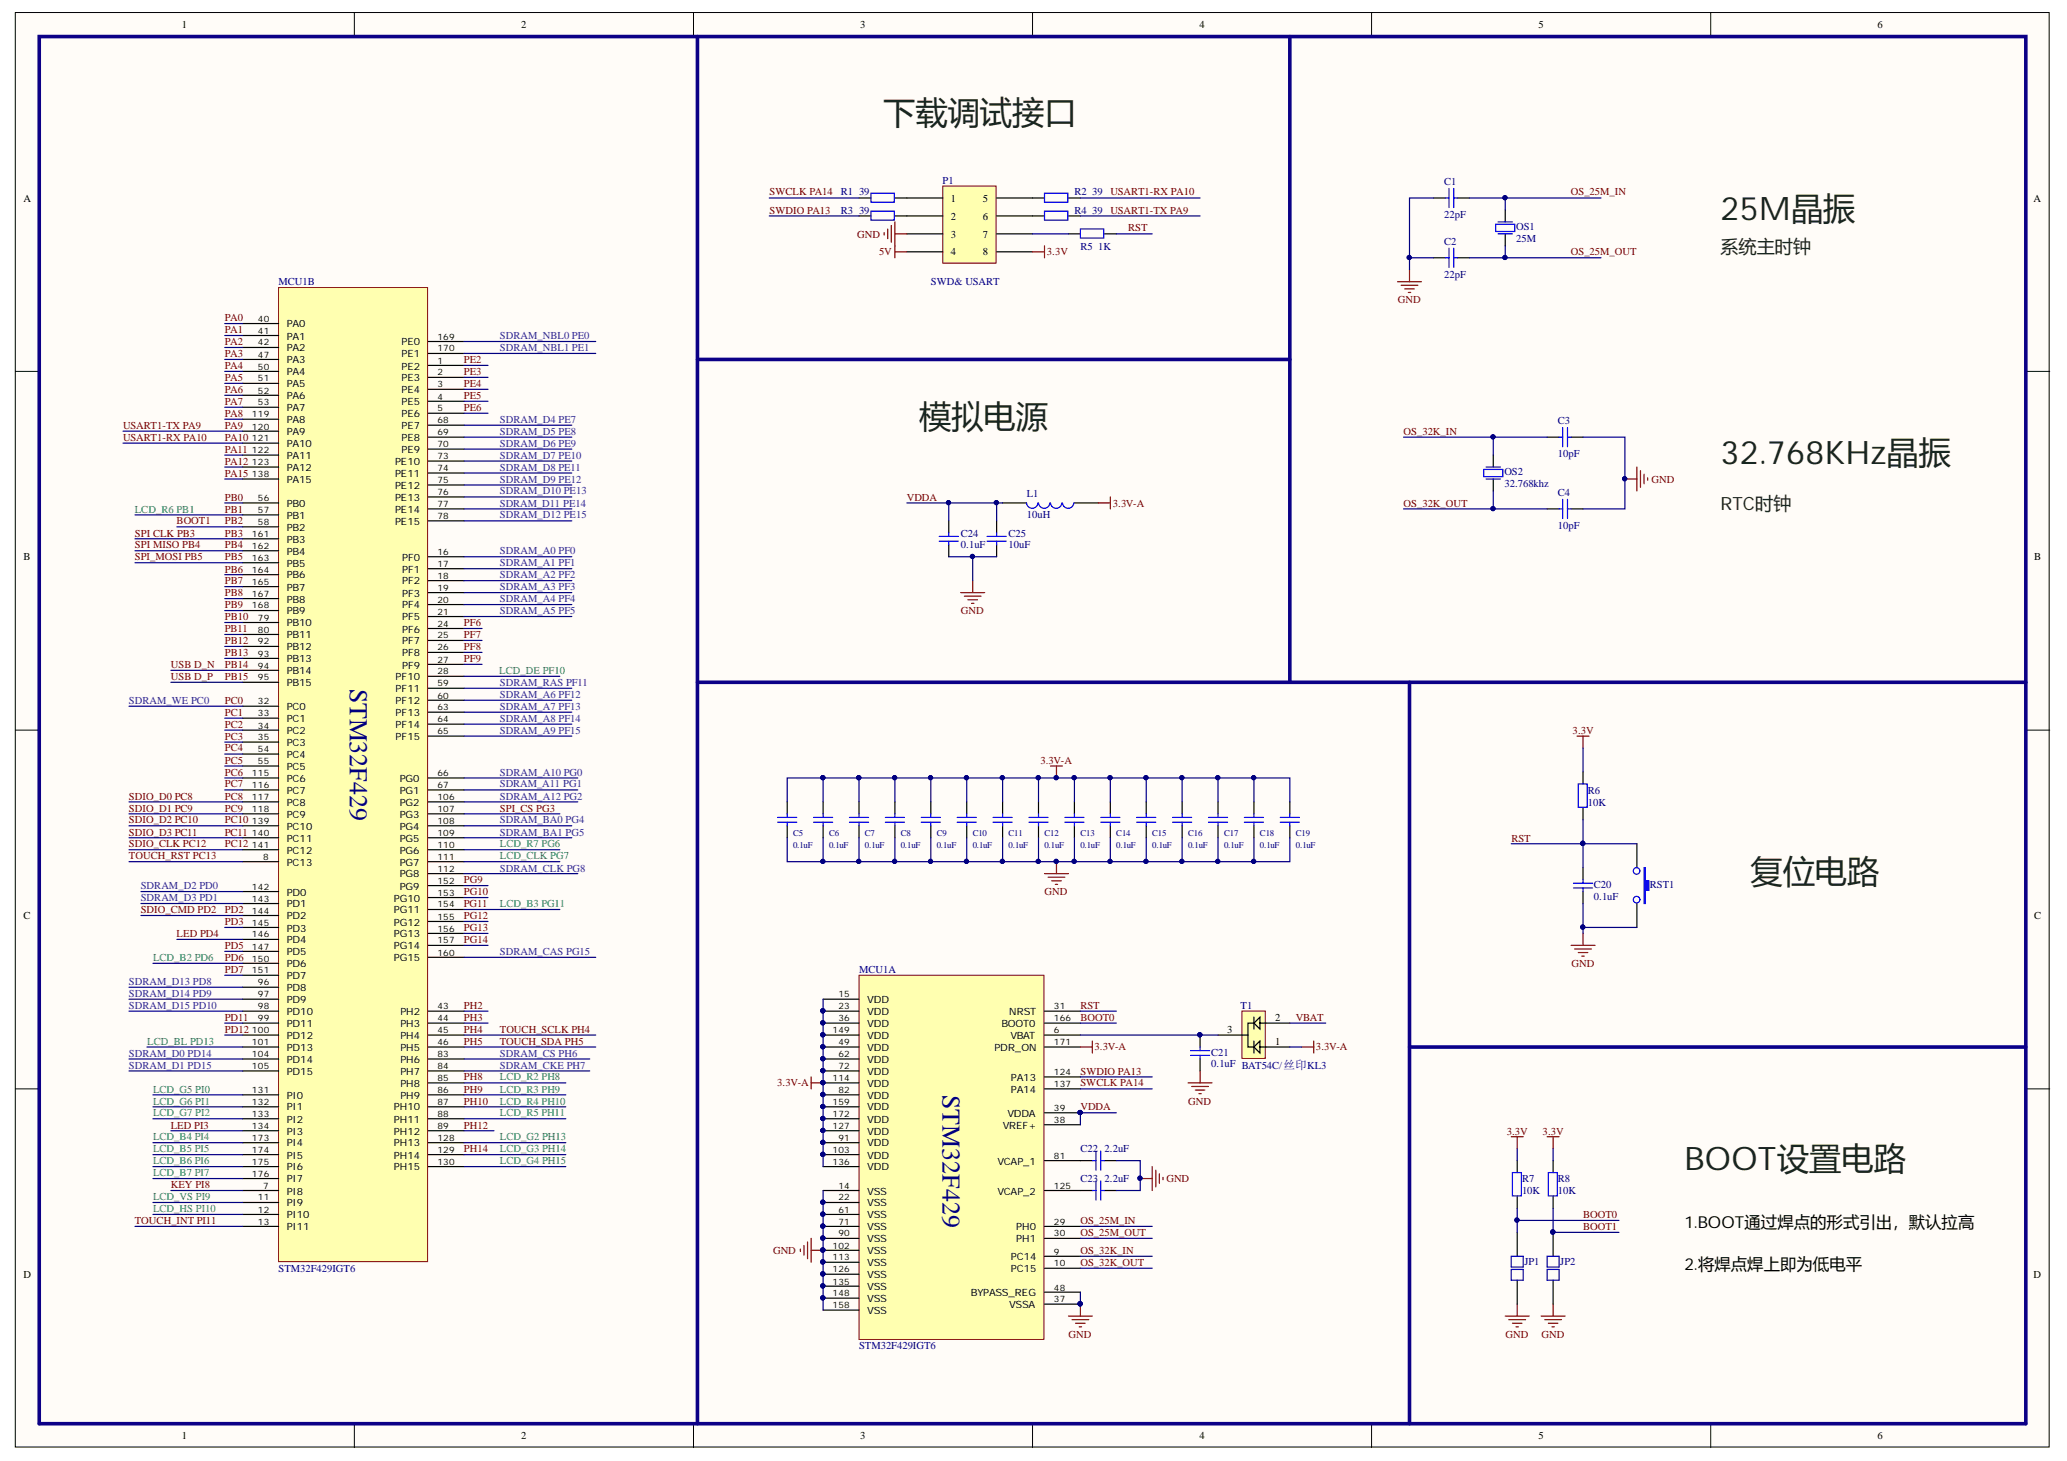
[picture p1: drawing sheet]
<svg xmlns="http://www.w3.org/2000/svg" width="297mm" height="210mm" viewBox="0 0 297 210" stroke-linecap="round" stroke-linejoin="round" font-family="sans-serif">
<g fill="#fffcf8" stroke="#000" stroke-width=".14">
<path d="M2.2 1.8h292.3v206.1h-292.3z"/>
<path d="M5.6 5.3h285.4v199.2h-285.4z"/>
</g>
<g fill="none" stroke="#000" stroke-width=".14">
<path d="M50.9 1.8v3.5M99.7 1.8v3.5M148.4 1.8v3.5M197.1 1.8v3.5M245.8 1.8v3.5M2.2 53.4h3.4M291.1 53.4h3.5M2.2 104.9h3.4M291.1 104.9h3.5M2.2 156.4h3.4M291.1 156.4h3.5M50.9 204.5v3.5"/>
<path d="M99.7 204.5v3.5M148.4 204.5v3.5M197.1 204.5v3.5M245.8 204.5v3.5"/>
</g>
<path d="M40 41.3h21.4v140h-21.4z" fill="#ffffb0" stroke="#800000" stroke-width=".14"/>
<g fill="none" stroke="#000" stroke-width=".17">
<path d="M34.9 46.5h5.1M34.9 48.2h5.1M34.9 49.9h5.1M34.9 51.6h5.1M34.9 53.4h5.1M34.9 55.1h5.1M34.9 56.8h5.1M34.9 58.5h5.1M61.5 49.1h5.2M61.5 50.8h5.2M61.5 52.5h5.2M61.5 54.2h5.2"/>
<path d="M61.5 55.9h5.2M61.5 57.7h5.2M61.5 59.4h5.2M34.9 60.2h5.1M34.9 61.9h5.1M34.9 63.7h5.1M34.9 65.4h5.1M34.9 67.1h5.1M34.9 72.3h5.1M34.9 74h5.1M34.9 68.8h5.1M34.9 77.4h5.1"/>
<path d="M34.9 79.1h5.1M34.9 75.7h5.1M61.5 61.1h5.2M61.5 62.8h5.2M61.5 64.5h5.2M61.5 66.2h5.2M61.5 68h5.2M61.5 69.7h5.2M61.5 71.4h5.2M61.5 73.1h5.2M61.5 74.8h5.2M61.5 80h5.2"/>
<path d="M34.9 80.8h5.1M34.9 82.6h5.1M34.9 84.3h5.1M34.9 86h5.1M34.9 87.7h5.1M34.9 89.4h5.1M34.9 91.2h5.1M34.9 92.9h5.1M34.9 94.6h5.1M34.9 96.3h5.1M34.9 98h5.1M61.5 81.7h5.2"/>
<path d="M61.5 83.4h5.2M61.5 85.1h5.2M61.5 86.9h5.2M61.5 88.6h5.2M61.5 90.3h5.2M61.5 92h5.2M61.5 93.7h5.2M61.5 95.4h5.2M61.5 97.2h5.2M61.5 98.9h5.2M34.9 101.5h5.1M34.9 103.2h5.1"/>
<path d="M34.9 104.9h5.1M34.9 106.6h5.1M34.9 108.3h5.1M34.9 110.1h5.1M34.9 111.8h5.1M34.9 113.5h5.1M34.9 115.2h5.1M34.9 116.9h5.1M34.9 118.6h5.1M61.5 111.8h5.2M61.5 113.5h5.2M61.5 115.2h5.2"/>
<path d="M61.5 116.9h5.2M61.5 118.6h5.2M61.5 100.6h5.2M61.5 102.3h5.2M61.5 104h5.2M61.5 105.8h5.2M34.9 120.4h5.1M34.9 122.1h5.1M34.9 123.8h5.1M34.9 128.1h5.1M34.9 129.8h5.1M34.9 131.5h5.1"/>
<path d="M34.9 133.2h5.1M34.9 135h5.1M34.9 136.7h5.1M34.9 138.4h5.1M61.5 120.4h5.2M61.5 122.1h5.2M61.5 123.8h5.2M61.5 125.5h5.2M61.5 127.2h5.2M61.5 129h5.2M61.5 130.7h5.2M61.5 132.4h5.2"/>
<path d="M61.5 134.1h5.2M61.5 135.8h5.2M61.5 137.5h5.2M235.2 121.2v3.5M235.2 129.8v3.4M34.9 140.1h5.1M34.9 141.8h5.1M34.9 143.6h5.1M34.9 145.3h5.1M34.9 147h5.1M34.9 148.7h5.1M34.9 150.4h5.1"/>
<path d="M34.9 152.1h5.1M34.9 153.9h5.1M34.9 157.3h5.1M34.9 159h5.1M61.5 145.3h5.2M61.5 147h5.2M61.5 148.7h5.2M61.5 150.4h5.2M61.5 152.1h5.2M61.5 153.9h5.2M61.5 155.6h5.2M61.5 157.3h5.2"/>
<path d="M61.5 159h5.2M34.9 160.7h5.1M34.9 162.5h5.1M34.9 164.2h5.1M34.9 165.9h5.1M34.9 167.6h5.1M34.9 169.3h5.1M34.9 171h5.1M34.9 172.8h5.1M34.9 174.5h5.1M34.9 176.2h5.1M61.5 160.7h5.2"/>
<path d="M61.5 162.5h5.2M61.5 164.2h5.2M61.5 165.9h5.2M61.5 167.6h5.2"/>
</g>
<g fill="none" stroke="#800000" stroke-width=".17">
<path d="M202.6 38.8v1.7M200.8 40.5h3.5M201.3 41h2.5M201.9 41.5h1.3M202.4 42h.3M233.5 68.8h1.7M235.2 67.1v3.4M235.7 67.6v2.4M236.3 68.1v1.4M236.8 68.6v.4M226.6 105.8h1.8M227.5 105.8v1.7"/>
<path d="M225.8 135.8h3.4M226.3 136.3h2.4M226.8 136.9h1.4M227.3 137.4h.4M227.5 134.1v1.7M153.5 189.1h3.5M154.1 189.6h2.4M154.6 190.1h1.3M155.1 190.6h.3M155.3 187.4v1.7"/>
</g>
<g fill="#000080" stroke="#000080" stroke-width=".14">
<circle cx="155.2" cy="187.3" r=".31"/>
<circle cx="233.5" cy="68.8" r=".3"/>
</g>
<path d="M236.3 124.7h.1v1.8h.5v1.4h-.5v1.9h-.1z" fill-rule="evenodd" fill="#00f"/>
<g fill="none" stroke="#00f" stroke-width=".17">
<path d="M214.9 32.2h2.8v1.1h-2.8zM215.3 31.9h2M215.3 33.6h2M213.2 67.4h2.8v1.1h-2.8zM213.6 67.1h2M213.6 68.8h2M236.3 124.7h.1v1.8h.5v1.4h-.5v1.9h-.1z"/>
<circle cx="235.2" cy="129.3" r=".47"/>
<circle cx="235.2" cy="125.1" r=".47"/>
</g>
<g fill="none" stroke="#800000" stroke-width=".17">
<path d="M138.1 85.1h3.4M138.6 85.7h2.4M139.1 86.2h1.4M139.6 86.7h.4M139.8 83.4v1.7M150.1 125.5h3.4M150.6 126h2.4M151.1 126.5h1.4M151.6 127.1h.4M151.8 123.8v1.7M115 179.5v.3M115.5 178.9v1.4"/>
<path d="M116 178.4v2.4M116.6 177.9v3.5M116.6 179.6h1.7"/>
</g>
<g fill="#000080" stroke="#000080" stroke-width=".14">
<circle cx="118.2" cy="179.6" r=".3"/>
<circle cx="151.8" cy="123.8" r=".3"/>
</g>
<path d="M216.3 30.2v1.7M216.3 33.6v1.7M214.6 65.4v1.7M214.6 68.8v1.7" fill="none" stroke="#000" stroke-width=".17"/>
<path d="M100.2 5.3v199.2M185.4 5.3v92.7M100.2 98h190.9M202.6 98v106.5" fill="none" stroke="#0c0087" stroke-width=".52"/>
<path d="M135.5 26.7h7.6v11.1h-7.6z" fill="#ffffb0" stroke="#800000" stroke-width=".14"/>
<path d="M130.3 28.4h5.2M130.3 31h5.2M130.3 33.6h5.2M130.3 36.2h5.2M143.2 28.4h5.2M143.2 31h5.2M143.2 33.6h5.2M143.2 36.2h5.2" fill="none" stroke="#000" stroke-width=".17"/>
<path d="M127.1 33.4v.4M127.6 32.9v1.4M128.1 32.4v2.4M128.6 31.9v5.1M128.6 33.6h1.7M128.6 36.2h1.7" fill="none" stroke="#800000" stroke-width=".17"/>
<path d="M123.4 140.1h26.6v52.3h-26.6z" fill="#ffffb0" stroke="#800000" stroke-width=".14"/>
<g fill="none" stroke="#000" stroke-width=".17">
<path d="M123.4 28.4h1.8M123.4 31h1.8M128.6 28.4h1.7M128.6 31h1.7M148.4 28.4h1.7M148.4 31h1.7M153.5 28.4h1.8M153.5 33.6h1.8M153.5 31h1.8M158.7 33.6h1.7M206 28.4h1.7M206 37h1.7"/>
<path d="M209.4 28.4h1.8M209.4 37h1.8M136.3 74.8v1.8M136.3 78.3v1.7M143.2 74.8v1.8M143.2 78.3v1.7M144.1 72.3h3.4M154.4 72.3h3.4M222.3 62.8h1.8M222.3 73.1h1.8M225.8 62.8h1.7M225.8 73.1h1.7"/>
<path d="M113.1 115.2v1.7M113.1 118.6v1.8M118.3 115.2v1.7M118.3 118.6v1.8M123.4 115.2v1.7M123.4 118.6v1.8M128.6 115.2v1.7M128.6 118.6v1.8M133.8 115.2v1.7M133.8 118.6v1.8M138.9 115.2v1.7M138.9 118.6v1.8"/>
<path d="M144.1 115.2v1.7M144.1 118.6v1.8M149.2 115.2v1.7M149.2 118.6v1.8M154.4 115.2v1.7M154.4 118.6v1.8M159.6 115.2v1.7M159.6 118.6v1.8M164.7 115.2v1.7M164.7 118.6v1.8M169.9 115.2v1.7M169.9 118.6v1.8"/>
<path d="M175 115.2v1.7M175 118.6v1.8M180.2 115.2v1.7M180.2 118.6v1.8M185.4 115.2v1.7M185.4 118.6v1.8M227.5 110.9v1.7M227.5 116.1v1.7M227.5 124.7v1.7M227.5 128.1v1.7M118.3 150.4h5.1M118.3 148.7h5.1"/>
<path d="M118.3 143.6h5.1M118.3 145.3h5.1M118.3 147h5.1M118.3 152.1h5.1M118.3 153.9h5.1M118.3 155.6h5.1M118.3 157.3h5.1M118.3 159h5.1M150.1 150.4h5.2M150.1 148.7h5.2M150.1 145.3h5.2M150.1 147h5.2"/>
<path d="M150.1 159.9h5.2M150.1 154.7h5.2M150.1 156.4h5.2M118.3 160.7h5.1M118.3 162.5h5.1M118.3 164.2h5.1M118.3 165.9h5.1M118.3 167.6h5.1M118.3 171h5.1M118.3 172.8h5.1M118.3 174.5h5.1M118.3 176.2h5.1"/>
<path d="M118.3 177.9h5.1M118.3 179.6h5.1M150.1 161.6h5.2M150.1 171h6.9M150.1 176.2h5.2M150.1 177.9h5.2M150.1 166.7h6.9M158.7 171h1.7M158.7 166.7h1.7M218 166.7v1.8M218 171.9v1.7M218 177.1v3.4"/>
<path d="M223.2 166.7v1.8M223.2 171.9v1.7M223.2 177.1v3.4M118.3 181.4h5.1M118.3 183.1h5.1M118.3 184.8h5.1M118.3 186.5h5.1M118.3 188.2h5.1M150.1 187.4h5.2M150.1 180.5h5.2M150.1 182.2h5.2M150.1 185.6h5.2"/>
<path d="M218 183.9v3.5M223.2 183.9v3.5"/>
</g>
<g fill="#000080" stroke="#000080" stroke-width=".14">
<circle cx="118.2" cy="145.2" r=".31"/>
<circle cx="118.2" cy="146.9" r=".3"/>
<circle cx="118.2" cy="148.7" r=".3"/>
<circle cx="118.2" cy="150.4" r=".3"/>
<circle cx="118.2" cy="152.1" r=".3"/>
<circle cx="118.2" cy="153.8" r=".3"/>
<circle cx="118.2" cy="155.5" r=".3"/>
<circle cx="118.2" cy="157.2" r=".31"/>
<circle cx="118.2" cy="159" r=".3"/>
<circle cx="118.2" cy="160.7" r=".3"/>
<circle cx="118.2" cy="162.4" r=".3"/>
<circle cx="118.2" cy="164.1" r=".3"/>
<circle cx="118.2" cy="165.8" r=".3"/>
<circle cx="155.2" cy="159.8" r=".3"/>
<circle cx="155.2" cy="187.3" r=".31"/>
<circle cx="118.2" cy="172.7" r=".3"/>
<circle cx="118.2" cy="174.4" r=".3"/>
<circle cx="118.2" cy="176.2" r=".3"/>
<circle cx="118.2" cy="177.9" r=".3"/>
<circle cx="118.2" cy="179.6" r=".3"/>
<circle cx="118.2" cy="181.3" r=".31"/>
<circle cx="118.2" cy="183" r=".31"/>
<circle cx="118.2" cy="184.7" r=".3"/>
<circle cx="118.2" cy="186.5" r=".3"/>
<circle cx="163.8" cy="169.3" r=".31"/>
<circle cx="223.1" cy="177" r=".31"/>
</g>
<g fill="none" stroke="#800000" stroke-width=".17">
<path d="M148.4 36.2h1.7M150.1 35.3v1.7M163.9 169.3h1.7M165.6 167.6v3.4M166.1 168.1v2.4M166.6 168.6v1.4M167.1 169.2v.3M217.2 163.3h1.7M218 163.3v1.7M222.3 163.3h1.8M223.2 163.3v1.7M216.3 189.1h3.5"/>
<path d="M216.8 189.6h2.4M217.3 190.1h1.4M217.9 190.6h.3M218 187.4v1.7M221.5 189.1h3.4M222 189.6h2.4M222.5 190.1h1.4M223 190.6h.4M223.2 187.4v1.7"/>
</g>
<g fill="none" stroke="#00f" stroke-width=".17">
<path d="M125.2 27.8h3.3v1.2h-3.3zM125.2 30.3h3.3v1.3h-3.3zM150.1 27.8h3.4v1.2h-3.4zM150.1 30.3h3.4v1.3h-3.4zM155.3 32.9h3.3v1.3h-3.3zM207.7 28.4h.5M207.7 37h.5M208.2 27.1v2.7M208.2 35.7v2.7M208.9 27.1v2.7M208.9 35.7v2.7M208.9 28.4h.5"/>
<path d="M208.9 37h.5M135 77.1h2.7M135 77.8h2.7M136.3 76.6v.5M136.3 77.8v.5M141.8 77.1h2.8M141.8 77.8h2.8M143.2 76.6v.5M143.2 77.8v.5M149.2 72.3a.82 .82 0 0 1-.9 .7 .82 .82 0 0 1-.8-.7M150.9 72.3a.82 .82 0 0 1-.8 .7 .82 .82 0 0 1-.9-.7M152.6 72.3a.82 .82 0 0 1-.8 .7 .82 .82 0 0 1-.8-.7"/>
<path d="M154.3 72.3a.82 .82 0 0 1-.8 .7 .82 .82 0 0 1-.8-.7M224.1 62.8h.5M224.1 73.1h.5M224.6 61.4v2.8M224.6 71.7v2.8M225.3 61.4v2.8M225.3 71.7v2.8M225.3 62.8h.5M225.3 73.1h.5M111.7 117.4h2.8M111.7 118.1h2.8M113.1 116.9v.5"/>
<path d="M113.1 118.1v.5M116.9 117.4h2.8M116.9 118.1h2.8M118.3 116.9v.5M118.3 118.1v.5M122.1 117.4h2.7M122.1 118.1h2.7M123.4 116.9v.5M123.4 118.1v.5M127.2 117.4h2.8M127.2 118.1h2.8M128.6 116.9v.5"/>
<path d="M128.6 118.1v.5M132.4 117.4h2.7M132.4 118.1h2.7M133.8 116.9v.5M133.8 118.1v.5M137.5 117.4h2.8M137.5 118.1h2.8M138.9 116.9v.5M138.9 118.1v.5M142.7 117.4h2.8M142.7 118.1h2.8M144.1 116.9v.5"/>
<path d="M144.1 118.1v.5M147.9 117.4h2.7M147.9 118.1h2.7M149.2 116.9v.5M149.2 118.1v.5M153 117.4h2.8M153 118.1h2.8M154.4 116.9v.5M154.4 118.1v.5M158.2 117.4h2.7M158.2 118.1h2.7M159.6 116.9v.5"/>
<path d="M159.6 118.1v.5M163.3 117.4h2.8M163.3 118.1h2.8M164.7 116.9v.5M164.7 118.1v.5M168.5 117.4h2.8M168.5 118.1h2.8M169.9 116.9v.5M169.9 118.1v.5M173.7 117.4h2.7M173.7 118.1h2.7M175 116.9v.5"/>
<path d="M175 118.1v.5M178.8 117.4h2.8M178.8 118.1h2.8M180.2 116.9v.5M180.2 118.1v.5M184 117.4h2.7M184 118.1h2.7M185.4 116.9v.5M185.4 118.1v.5M226.8 112.6h1.3v3.4h-1.3zM226.1 126.9h2.8M226.1 127.6h2.8"/>
<path d="M227.5 126.4v.5M227.5 127.6v.5M157 166.7h.5M157 171h.5M157.5 165.4v2.7M157.5 169.7v2.7M158.2 165.4v2.7M158.2 169.7v2.7M158.2 166.7h.5M158.2 171h.5M217.3 168.5h1.3v3.3h-1.3zM222.5 168.5h1.3v3.3h-1.3z"/>
</g>
<path d="M217.2 182.4h1.7v1.5h-1.7zM217.2 180.5h1.7v1.5h-1.7zM222.3 182.4h1.8v1.5h-1.8zM222.3 180.5h1.8v1.5h-1.8z" fill="none" stroke="#0000bf" stroke-width=".17"/>
<path d="M178.5 145.3h3.3v6.8h-3.3z" fill="#ffffb0" stroke="#800000" stroke-width=".14"/>
<path d="M172.5 148.7v1.7M172.5 152.1v1.8M175 148.7h4.3M179.3 148.7v1.7h.9v.9M180.2 147h-.9v1.7M180.2 146.1v1.7M180.2 149.6v.8M181.1 147v-.9l-.9 .9 .9 .8v-.8h4.3M181.1 150.4v-.8l-.9 .8 .9 .9v-.9h4.3" fill="none" stroke="#000" stroke-width=".17"/>
<g fill="#000080" stroke="#000080" stroke-width=".14">
<circle cx="172.4" cy="148.7" r=".3"/>
<circle cx="151.8" cy="111.7" r=".3"/>
<circle cx="118.2" cy="155.5" r=".3"/>
<circle cx="202.5" cy="37" r=".3"/>
<circle cx="214.5" cy="62.8" r=".3"/>
<circle cx="214.5" cy="73.1" r=".3"/>
<circle cx="233.5" cy="68.8" r=".3"/>
<circle cx="227.4" cy="121.2" r=".31"/>
<circle cx="227.4" cy="133.2" r=".31"/>
<circle cx="143.2" cy="72.2" r=".3"/>
<circle cx="136.3" cy="72.2" r=".3"/>
<circle cx="216.3" cy="37" r=".3"/>
<circle cx="216.3" cy="28.4" r=".3"/>
<circle cx="118.2" cy="172.7" r=".3"/>
<circle cx="118.2" cy="174.4" r=".3"/>
<circle cx="118.2" cy="176.2" r=".3"/>
<circle cx="118.2" cy="177.9" r=".3"/>
<circle cx="118.2" cy="179.6" r=".3"/>
<circle cx="118.2" cy="181.3" r=".31"/>
<circle cx="118.2" cy="183" r=".31"/>
<circle cx="118.2" cy="184.7" r=".3"/>
<circle cx="118.2" cy="186.5" r=".3"/>
<circle cx="155.2" cy="187.3" r=".31"/>
<circle cx="163.8" cy="169.3" r=".31"/>
<circle cx="155.2" cy="159.8" r=".3"/>
<circle cx="139.7" cy="79.9" r=".3"/>
<circle cx="118.2" cy="123.8" r=".3"/>
<circle cx="118.2" cy="111.7" r=".3"/>
<circle cx="123.4" cy="123.8" r=".3"/>
<circle cx="128.6" cy="123.8" r=".3"/>
<circle cx="123.4" cy="111.7" r=".3"/>
<circle cx="128.6" cy="111.7" r=".3"/>
<circle cx="133.7" cy="123.8" r=".3"/>
<circle cx="138.9" cy="123.8" r=".3"/>
<circle cx="133.7" cy="111.7" r=".3"/>
<circle cx="138.9" cy="111.7" r=".3"/>
<circle cx="144" cy="123.8" r=".3"/>
<circle cx="149.2" cy="123.8" r=".3"/>
<circle cx="144" cy="111.7" r=".3"/>
<circle cx="149.2" cy="111.7" r=".3"/>
<circle cx="154.4" cy="123.8" r=".3"/>
<circle cx="159.5" cy="123.8" r=".3"/>
<circle cx="154.4" cy="111.7" r=".3"/>
<circle cx="159.5" cy="111.7" r=".3"/>
<circle cx="164.7" cy="123.8" r=".3"/>
<circle cx="169.8" cy="123.8" r=".3"/>
<circle cx="164.7" cy="111.7" r=".3"/>
<circle cx="169.8" cy="111.7" r=".3"/>
<circle cx="175" cy="123.8" r=".3"/>
<circle cx="180.2" cy="123.8" r=".3"/>
<circle cx="175" cy="111.7" r=".3"/>
<circle cx="180.2" cy="111.7" r=".3"/>
<circle cx="218" cy="175.3" r=".31"/>
<circle cx="223.1" cy="177" r=".31"/>
<circle cx="151.8" cy="123.8" r=".3"/>
<circle cx="118.2" cy="145.2" r=".31"/>
<circle cx="118.2" cy="146.9" r=".3"/>
<circle cx="118.2" cy="148.7" r=".3"/>
<circle cx="118.2" cy="150.4" r=".3"/>
<circle cx="118.2" cy="152.1" r=".3"/>
<circle cx="118.2" cy="153.8" r=".3"/>
<circle cx="118.2" cy="157.2" r=".31"/>
<circle cx="118.2" cy="159" r=".3"/>
<circle cx="118.2" cy="160.7" r=".3"/>
<circle cx="118.2" cy="162.4" r=".3"/>
<circle cx="118.2" cy="164.1" r=".3"/>
<circle cx="118.2" cy="165.8" r=".3"/>
</g>
<path d="M171.1 150.9h2.7M171.1 151.6h2.7M172.5 150.4v.5M172.5 151.6v.5" fill="none" stroke="#00f" stroke-width=".17"/>
<g fill="none" stroke="#800000" stroke-width=".17">
<path d="M157.8 72.3h1.8M159.6 71.4v1.7M151 110.1h1.7M151.8 110.1v1.7M116.6 155.6h1.7M116.6 154.7v1.7M155.3 150.4h1.7M157 149.6v1.7M170.7 155.6h3.5M171.3 156.1h2.4M171.8 156.6h1.3M172.3 157.1h.3"/>
<path d="M172.5 153.9v1.7M187.1 150.4h1.7M188.8 149.6v1.7"/>
</g>
<path d="M5.6 5.3h285.5v199.2h-285.5zM100.2 51.6h85.2M202.6 150.4h88.5" fill="none" stroke="#0c0087" stroke-width=".52"/>
<g fill="none" stroke="#000080" stroke-width=".17">
<path d="M110.5 28.4h12.9M110.5 31h12.9M148.4 33.6h5.1M155.3 28.4h17.2M155.3 31h17.2M160.4 33.6h5.2M202.6 37h3.4M206 28.4h-3.4v10.4M211.2 37h18.9M211.2 28.4h18.9M216.3 28.4v1.8M216.3 35.3v1.7"/>
<path d="M32.3 51.6h2.6M32.3 58.5h2.6M32.3 55.1h2.6M32.3 48.2h2.6M32.3 46.5h2.6M32.3 49.9h2.6M32.3 53.4h2.6M32.3 56.8h2.6M66.7 57.7h3.4M66.7 49.1h18.9M66.7 59.4h3.4M66.7 50.8h18.9"/>
<path d="M66.7 55.9h3.4M66.7 54.2h3.4M66.7 52.5h3.4M17.7 63.7h17.2M17.7 61.9h17.2M19.4 77.4h15.5M19.4 79.1h15.5M19.4 74h15.5M25.4 75.7h9.5M32.3 60.2h2.6M32.3 65.4h2.6M32.3 67.1h2.6"/>
<path d="M32.3 68.8h2.6M32.3 72.3h2.6M66.7 61.1h15.5M66.7 62.8h15.5M66.7 64.5h15.5M66.7 66.2h15.5M66.7 68h15.5M66.7 69.7h15.5M66.7 73.1h15.5M66.7 71.4h15.5M66.7 80h15.5M66.7 74.8h15.5"/>
<path d="M130.3 72.3h13.8M136.3 80h6.9M136.3 72.3v2.5M139.8 80v3.4M143.2 72.3v2.5M201.7 73.1h20.6M201.7 62.8h20.6M214.6 62.8v2.6M214.6 70.5v2.6M227.5 62.8h6v10.3h-6M19.4 80.8h15.5M24.6 98h10.3"/>
<path d="M24.6 96.3h10.3M32.3 87.7h2.6M32.3 86h2.6M32.3 82.6h2.6M32.3 84.3h2.6M32.3 92.9h2.6M32.3 94.6h2.6M32.3 91.2h2.6M32.3 89.4h2.6M66.7 90.3h2.6M66.7 92h2.6M66.7 93.7h2.6"/>
<path d="M66.7 95.4h2.6M66.7 88.6h15.5M66.7 86.9h15.5M66.7 85.1h15.5M66.7 83.4h15.5M66.7 81.7h15.5M66.7 98.9h15.5M66.7 97.2h13.7M18.5 115.2h16.4M18.5 101.5h16.4M18.5 118.6h16.4M18.5 116.9h16.4"/>
<path d="M32.3 113.5h2.6M32.3 103.2h2.6M32.3 104.9h2.6M32.3 106.6h2.6M32.3 108.3h2.6M32.3 110.1h2.6M32.3 111.8h2.6M66.7 115.2h16.3M66.7 113.5h16.3M66.7 118.6h15.5M66.7 116.9h13.7M66.7 111.8h16.3"/>
<path d="M66.7 105.8h15.5M66.7 104h15.5M66.7 102.3h15.5M66.7 100.6h15.5M118.3 111.8h-5.2v3.4M118.3 111.8h5.1M118.3 111.8v3.4M123.4 111.8h62v3.4M123.4 111.8v3.4M128.6 111.8v3.4M133.8 111.8v3.4M138.9 111.8v3.4"/>
<path d="M144.1 111.8v3.4M149.2 111.8v3.4M154.4 111.8v3.4M159.6 111.8v3.4M164.7 111.8v3.4M169.9 111.8v3.4M175 111.8v3.4M180.2 111.8v3.4M227.5 117.8v6.9M227.5 107.5v3.4M18.5 122.1h16.4M18.5 120.4h16.4"/>
<path d="M18.5 123.8h16.4M20.3 131.5h14.6M20.3 128.1h14.6M20.3 129.8h14.6M22 138.4h12.9M25.4 135h9.5M32.3 133.2h2.6M32.3 136.7h2.6M66.7 122.1h13.7M66.7 120.4h15.5M66.7 123.8h13.7M66.7 129h3.4"/>
<path d="M66.7 125.5h16.3M66.7 132.4h3.4M66.7 130.7h13.7M66.7 134.1h3.4M66.7 135.8h3.4M66.7 137.5h18.9M66.7 127.2h3.4M113.1 120.4v3.4h72.3v-3.4M118.3 120.4v3.4M123.4 120.4v3.4M128.6 120.4v3.4M133.8 120.4v3.4"/>
<path d="M138.9 120.4v3.4M144.1 120.4v3.4M149.2 120.4v3.4M154.4 120.4v3.4M159.6 120.4v3.4M164.7 120.4v3.4M169.9 120.4v3.4M175 120.4v3.4M180.2 120.4v3.4M217.2 121.2h18M227.5 129.8v4.3M227.5 133.2h7.7"/>
<path d="M18.5 141.8h16.4M18.5 143.6h16.4M18.5 145.3h16.4M18.5 152.1h16.4M18.5 153.9h16.4M21.1 150.4h13.8M22 157.3h12.9M22 159h12.9M32.3 148.7h2.6M32.3 140.1h2.6M32.3 147h2.6M66.7 148.7h18.9"/>
<path d="M66.7 145.3h3.4M66.7 152.1h18M66.7 153.9h18M66.7 147h3.4M66.7 157.3h14.6M66.7 150.4h18.9M66.7 159h14.6M66.7 155.6h14.6M118.3 143.6v24M155.3 148.7h19.7M155.3 145.3h5.1M155.3 147h5.1"/>
<path d="M155.3 154.7h10.3M155.3 156.4h10.3M160.4 159.9h-5.1v1.7M185.4 147h5.1M185.4 150.4h1.7M19.4 176.2h15.5M22 160.7h12.9M22 172.8h12.9M22 174.5h12.9M22 164.2h12.9M22 165.9h12.9M22 167.6h12.9"/>
<path d="M22 169.3h12.9M24.6 171h10.3M24.6 162.5h10.3M66.7 160.7h14.6M66.7 164.2h14.6M66.7 162.5h4.3M66.7 165.9h14.6M66.7 167.6h14.6M118.3 171v17.2M155.3 176.2h10.3M155.3 177.9h10.3M160.4 166.7h3.5v4.3h-3.5"/>
<path d="M218 173.6v3.5M218 165v1.7M218 175.3h14.6M223.2 173.6v3.5h9.4M223.2 165v1.7M155.3 185.6v1.8M155.3 180.5h10.3M155.3 182.2h10.3"/>
</g>
<g font-size="4.6" fill="#172721">
<text x="126.9" y="17.8">下载调试接口</text>
<text x="247.2" y="31.5">25M晶振</text>
<text x="132.1" y="61.6">模拟电源</text>
<text x="247.2" y="66.7">32.768KHz晶振</text>
<text x="251.5" y="126.9">复位电路</text>
<text x="242.1" y="168.1">BOOT设置电路</text>
</g>
<g font-size="3.7" fill="#000080">
<text x="50.3" y="98.9" transform="rotate(90 50.3 98.9)">STM32F429</text>
<text x="135.5" y="157.3" transform="rotate(90 135.5 157.3)">STM32F429</text>
</g>
<g font-size="2.6" fill="#172721">
<text x="247.2" y="36.4">系统主时钟</text>
<text x="247.2" y="73.3">RTC时钟</text>
</g>
<g font-size="2.4">
<text x="242.1" y="176.4">1.BOOT通过焊点的形式引出，默认拉高</text>
<text x="242.1" y="182.4">2.将焊点焊上即为低电平</text>
</g>
<g font-size="1.5">
<text x="26.1" y="4.1">1</text>
<text x="74.9" y="4.1">2</text>
<text x="123.6" y="4.1">3</text>
<text x="172.4" y="4.1">4</text>
<text x="221.1" y="4.1">5</text>
<text x="269.8" y="4.1">6</text>
<text x="3.4" y="29">A</text>
<text x="136.6" y="29">1</text>
<text x="141.2" y="29">5</text>
<text x="292.2" y="29">A</text>
<text x="136.6" y="31.5">2</text>
<text x="136.6" y="34.2">3</text>
<text x="141.2" y="31.5">6</text>
<text x="141.2" y="34.2">7</text>
<text x="136.6" y="36.7">4</text>
<text x="141.2" y="36.7">8</text>
<text x="3.4" y="80.5">B</text>
<text x="292.3" y="80.5">B</text>
<text x="3.4" y="132.1">C</text>
<text x="292.3" y="132.1">C</text>
<text x="176.3" y="148.4">3</text>
<text x="183.3" y="146.7">2</text>
<text x="183.3" y="150.1">1</text>
<text x="3.4" y="183.6">D</text>
<text x="292.2" y="183.6">D</text>
<text x="26.1" y="206.8">1</text>
<text x="74.9" y="206.8">2</text>
<text x="123.6" y="206.8">3</text>
<text x="172.4" y="206.8">4</text>
<text x="221.1" y="206.8">5</text>
<text x="269.8" y="206.8">6</text>
</g>
<g font-size="1.5" fill="#800000">
<text x="110.6" y="28.1">SWCLK PA14</text>
<text x="159.6" y="28.1">USART1-RX PA10</text>
<text x="225.7" y="28.1">OS_25M_IN</text>
<text x="110.6" y="30.7">SWDIO PA13</text>
<text x="123.2" y="34.2">GND</text>
<text x="159.6" y="30.7">USART1-TX PA9</text>
<text x="162.1" y="33.2">RST</text>
<text x="126.3" y="36.7">5V</text>
<text x="150.4" y="36.7">3.3V</text>
<text x="225.7" y="36.7">OS_25M_OUT</text>
<text x="32.3" y="46.2">PA0</text>
<text x="32.3" y="47.9">PA1</text>
<text x="200.9" y="43.5">GND</text>
<text x="32.3" y="49.5">PA2</text>
<text x="32.3" y="53">PA4</text>
<text x="32.3" y="51.3">PA3</text>
<text x="66.7" y="52.2">PE2</text>
<text x="66.7" y="53.9">PE3</text>
<text x="32.3" y="54.7">PA5</text>
<text x="32.3" y="58.2">PA7</text>
<text x="32.3" y="59.9">PA8</text>
<text x="32.3" y="56.5">PA6</text>
<text x="66.7" y="55.6">PE4</text>
<text x="66.7" y="57.3">PE5</text>
<text x="66.7" y="59">PE6</text>
<text x="17.7" y="61.6">USART1-TX PA9</text>
<text x="17.7" y="63.3">USART1-RX PA10</text>
<text x="32.3" y="61.6">PA9</text>
<text x="32.3" y="63.3">PA10</text>
<text x="32.3" y="65">PA11</text>
<text x="201.7" y="62.5">OS_32K_IN</text>
<text x="32.3" y="66.8">PA12</text>
<text x="32.3" y="71.9">PB0</text>
<text x="32.3" y="68.5">PA15</text>
<text x="130.3" y="71.9">VDDA</text>
<text x="237.3" y="69.3">GND</text>
<text x="19.4" y="77.1">SPI CLK PB3</text>
<text x="25.4" y="75.3">BOOT1</text>
<text x="32.3" y="73.6">PB1</text>
<text x="32.3" y="75.3">PB2</text>
<text x="32.3" y="77.1">PB3</text>
<text x="159.9" y="72.8">3.3V-A</text>
<text x="201.7" y="72.8">OS_32K_OUT</text>
<text x="19.4" y="78.8">SPI MISO PB4</text>
<text x="19.4" y="80.5">SPI_MOSI PB5</text>
<text x="32.3" y="84">PB7</text>
<text x="32.3" y="82.3">PB6</text>
<text x="32.3" y="78.8">PB4</text>
<text x="32.3" y="80.5">PB5</text>
<text x="32.3" y="89.1">PB10</text>
<text x="32.3" y="85.6">PB8</text>
<text x="32.3" y="87.4">PB9</text>
<text x="66.7" y="90">PF6</text>
<text x="138.1" y="88.3">GND</text>
<text x="24.5" y="96">USB D_N</text>
<text x="32.3" y="92.6">PB12</text>
<text x="32.3" y="94.3">PB13</text>
<text x="32.3" y="90.8">PB11</text>
<text x="32.3" y="96">PB14</text>
<text x="66.7" y="93.4">PF8</text>
<text x="66.7" y="95.1">PF9</text>
<text x="66.7" y="91.6">PF7</text>
<text x="24.5" y="97.7">USB D_P</text>
<text x="32.3" y="97.7">PB15</text>
<text x="32.3" y="101.1">PC0</text>
<text x="32.3" y="102.8">PC1</text>
<text x="32.3" y="104.6">PC2</text>
<text x="32.3" y="106.3">PC3</text>
<text x="32.3" y="108">PC4</text>
<text x="226" y="105.4">3.3V</text>
<text x="32.3" y="109.7">PC5</text>
<text x="32.3" y="111.4">PC6</text>
<text x="32.3" y="113.1">PC7</text>
<text x="149.5" y="109.7">3.3V-A</text>
<text x="18.5" y="114.9">SDIO_D0 PC8</text>
<text x="18.5" y="116.6">SDIO_D1 PC9</text>
<text x="18.5" y="118.3">SDIO_D2 PC10</text>
<text x="32.3" y="114.9">PC8</text>
<text x="32.3" y="116.6">PC9</text>
<text x="32.3" y="118.3">PC10</text>
<text x="71.8" y="116.6">SPI_CS PG3</text>
<text x="18.5" y="121.7">SDIO_CLK PC12</text>
<text x="18.5" y="120.1">SDIO_D3 PC11</text>
<text x="18.5" y="123.4">TOUCH_RST PC13</text>
<text x="32.3" y="120.1">PC11</text>
<text x="32.3" y="121.7">PC12</text>
<text x="217.2" y="120.9">RST</text>
<text x="20.2" y="131.2">SDIO_CMD PD2</text>
<text x="32.3" y="131.2">PD2</text>
<text x="66.7" y="126.9">PG9</text>
<text x="66.7" y="128.6">PG10</text>
<text x="66.7" y="130.4">PG11</text>
<text x="150.1" y="128.6">GND</text>
<text x="25.4" y="134.6">LED PD4</text>
<text x="32.3" y="136.4">PD5</text>
<text x="32.3" y="132.9">PD3</text>
<text x="66.7" y="133.8">PG13</text>
<text x="66.7" y="135.5">PG14</text>
<text x="66.7" y="132.1">PG12</text>
<text x="32.3" y="139.8">PD7</text>
<text x="32.3" y="138.1">PD6</text>
<text x="225.8" y="138.9">GND</text>
<text x="32.3" y="146.7">PD11</text>
<text x="32.3" y="148.4">PD12</text>
<text x="66.7" y="144.9">PH2</text>
<text x="66.7" y="146.7">PH3</text>
<text x="66.7" y="148.4">PH4</text>
<text x="71.8" y="148.4">TOUCH_SCLK PH4</text>
<text x="155.3" y="144.9">RST</text>
<text x="155.3" y="146.7">BOOT0</text>
<text x="186.2" y="146.7">VBAT</text>
<text x="66.7" y="150.1">PH5</text>
<text x="66.7" y="155.2">PH8</text>
<text x="71.8" y="150.1">TOUCH_SDA PH5</text>
<text x="155.3" y="154.4">SWDIO PA13</text>
<text x="157.3" y="150.9">3.3V-A</text>
<text x="189.1" y="150.9">3.3V-A</text>
<text x="66.7" y="157">PH9</text>
<text x="66.7" y="158.7">PH10</text>
<text x="111.7" y="156.1">3.3V-A</text>
<text x="155.3" y="156.1">SWCLK PA14</text>
<text x="155.3" y="159.5">VDDA</text>
<text x="170.7" y="158.7">GND</text>
<text x="24.5" y="162.2">LED PI3</text>
<text x="66.7" y="162.2">PH12</text>
<text x="66.7" y="165.5">PH14</text>
<text x="216.5" y="163">3.3V</text>
<text x="221.7" y="163">3.3V</text>
<text x="24.5" y="170.7">KEY PI8</text>
<text x="167.6" y="169.9">GND</text>
<text x="19.4" y="175.9">TOUCH_INT PI11</text>
<text x="155.3" y="175.9">OS_25M_IN</text>
<text x="155.3" y="177.5">OS_25M_OUT</text>
<text x="227.5" y="176.7">BOOT1</text>
<text x="227.5" y="175">BOOT0</text>
<text x="111.1" y="180.2">GND</text>
<text x="155.3" y="180.2">OS_32K_IN</text>
<text x="155.3" y="181.9">OS_32K_OUT</text>
<text x="153.6" y="192.2">GND</text>
<text x="216.4" y="192.2">GND</text>
<text x="221.5" y="192.2">GND</text>
</g>
<g font-size="1.5" fill="#000080">
<text x="120.8" y="28.1">R1</text>
<text x="123.4" y="28.1">39</text>
<text x="135.5" y="26.4">P1</text>
<text x="154.4" y="28.1">R2</text>
<text x="157" y="28.1">39</text>
<text x="207.6" y="26.5">C1</text>
<text x="120.8" y="30.7">R3</text>
<text x="123.4" y="30.7">39</text>
<text x="154.4" y="30.7">R4</text>
<text x="155.3" y="35.8">R5</text>
<text x="157" y="30.7">39</text>
<text x="157.8" y="35.8">1K</text>
<text x="207.6" y="31.4">22pF</text>
<text x="207.6" y="35.2">C2</text>
<text x="217.9" y="34.8">25M</text>
<text x="217.9" y="33.1">OS1</text>
<text x="40" y="41">MCU1B</text>
<text x="133.8" y="41">SWD&amp; USART</text>
<text x="207.6" y="40">22pF</text>
<text x="223.9" y="65.7">10pF</text>
<text x="223.9" y="61">C3</text>
<text x="147.6" y="71.4">L1</text>
<text x="216.2" y="70">32.768khz</text>
<text x="216.2" y="68.3">OS2</text>
<text x="223.9" y="71.3">C4</text>
<text x="138.1" y="77.1">C24</text>
<text x="144.9" y="77.1">C25</text>
<text x="147.6" y="74.5">10uH</text>
<text x="223.9" y="76">10pF</text>
<text x="138.1" y="78.8">0.1uF</text>
<text x="144.9" y="78.8">10uF</text>
<text x="228.2" y="115.7">10K</text>
<text x="228.2" y="114.1">R6</text>
<text x="229" y="129.3">0.1uF</text>
<text x="229" y="127.6">C20</text>
<text x="237.1" y="127.6">RST1</text>
<text x="123.4" y="139.8">MCU1A</text>
<text x="178.3" y="144.9">T1</text>
<text x="174" y="153.4">0.1uF BAT54C/丝印KL3</text>
<text x="174" y="151.7">C21</text>
<text x="155.3" y="165.5">C22</text>
<text x="158.7" y="165.5">2.2uF</text>
<text x="155.3" y="169.9">C23</text>
<text x="158.7" y="169.9">2.2uF</text>
<text x="218.7" y="171.5">10K</text>
<text x="218.7" y="169.9">R7</text>
<text x="223.9" y="171.5">10K</text>
<text x="223.9" y="169.9">R8</text>
<text x="40" y="182.7">STM32F429IGT6</text>
<text x="219.1" y="181.7">JP1</text>
<text x="224.2" y="181.7">JP2</text>
<text x="123.4" y="193.9">STM32F429IGT6</text>
</g>
<g font-size="1.5" fill="#421c8b">
<text x="71.8" y="50.5">SDRAM_NBL1 PE1</text>
<text x="71.8" y="48.7">SDRAM_NBL0 PE0</text>
<text x="71.8" y="60.8">SDRAM_D4 PE7</text>
<text x="71.8" y="62.5">SDRAM_D5 PE8</text>
<text x="71.8" y="64.2">SDRAM_D6 PE9</text>
<text x="71.8" y="65.9">SDRAM_D7 PE10</text>
<text x="71.8" y="67.6">SDRAM_D8 PE11</text>
<text x="71.8" y="69.3">SDRAM_D9 PE12</text>
<text x="71.8" y="71">SDRAM_D10 PE13</text>
<text x="71.8" y="72.8">SDRAM_D11 PE14</text>
<text x="71.8" y="74.5">SDRAM_D12 PE15</text>
<text x="71.8" y="79.6">SDRAM_A0 PF0</text>
<text x="71.8" y="81.3">SDRAM_A1 PF1</text>
<text x="71.8" y="83.1">SDRAM_A2 PF2</text>
<text x="71.8" y="84.8">SDRAM_A3 PF3</text>
<text x="71.8" y="86.5">SDRAM_A4 PF4</text>
<text x="71.8" y="88.3">SDRAM_A5 PF5</text>
<text x="18.5" y="101.1">SDRAM_WE PC0</text>
<text x="71.8" y="100.3">SDRAM_A6 PF12</text>
<text x="71.8" y="102">SDRAM_A7 PF13</text>
<text x="71.8" y="98.6">SDRAM_RAS PF11</text>
<text x="71.8" y="103.7">SDRAM_A8 PF14</text>
<text x="71.8" y="105.4">SDRAM_A9 PF15</text>
<text x="71.8" y="111.4">SDRAM_A10 PG0</text>
<text x="71.8" y="113.1">SDRAM_A11 PG1</text>
<text x="71.8" y="118.3">SDRAM_BA0 PG4</text>
<text x="71.8" y="114.9">SDRAM_A12 PG2</text>
<text x="71.8" y="120.1">SDRAM_BA1 PG5</text>
<text x="71.8" y="125.2">SDRAM_CLK PG8</text>
<text x="20.2" y="127.7">SDRAM_D2 PD0</text>
<text x="20.2" y="129.4">SDRAM_D3 PD1</text>
<text x="71.8" y="137.2">SDRAM_CAS PG15</text>
<text x="18.5" y="143.2">SDRAM_D14 PD9</text>
<text x="18.5" y="141.5">SDRAM_D13 PD8</text>
<text x="18.5" y="144.9">SDRAM_D15 PD10</text>
<text x="18.5" y="151.8">SDRAM_D0 PD14</text>
<text x="18.5" y="153.5">SDRAM_D1 PD15</text>
<text x="71.8" y="151.8">SDRAM_CS PH6</text>
<text x="71.8" y="153.5">SDRAM_CKE PH7</text>
</g>
<g font-size="1.5" fill="#17855c">
<text x="19.4" y="73.6">LCD_R6 PB1</text>
<text x="71.8" y="96.8">LCD_DE PF10</text>
<text x="71.8" y="123.4">LCD_CLK PG7</text>
<text x="71.8" y="121.7">LCD_R7 PG6</text>
<text x="71.8" y="130.4">LCD_B3 PG11</text>
<text x="22" y="138.1">LCD_B2 PD6</text>
<text x="21.2" y="150.1">LCD_BL PD13</text>
<text x="71.8" y="155.2">LCD_R2 PH8</text>
<text x="22" y="158.7">LCD_G6 PI1</text>
<text x="22" y="160.4">LCD_G7 PI2</text>
<text x="22" y="157">LCD_G5 PI0</text>
<text x="71.8" y="157">LCD_R3 PH9</text>
<text x="71.8" y="160.4">LCD_R5 PH11</text>
<text x="71.8" y="158.7">LCD_R4 PH10</text>
<text x="22" y="167.2">LCD_B6 PI6</text>
<text x="22" y="165.5">LCD_B5 PI5</text>
<text x="22" y="163.8">LCD_B4 PI4</text>
<text x="71.8" y="165.5">LCD_G3 PH14</text>
<text x="71.8" y="167.2">LCD_G4 PH15</text>
<text x="71.8" y="163.8">LCD_G2 PH13</text>
<text x="22" y="169">LCD_B7 PI7</text>
<text x="22" y="172.4">LCD_VS PI9</text>
<text x="22" y="174.2">LCD_HS PI10</text>
</g>
<g font-size="1.4">
<text x="41.2" y="47">PA0</text>
<text x="41.2" y="48.8">PA1</text>
<text x="41.2" y="50.5">PA2</text>
<text x="41.2" y="52.2">PA3</text>
<text x="41.2" y="53.9">PA4</text>
<text x="57.7" y="49.6">PE0</text>
<text x="57.7" y="51.3">PE1</text>
<text x="57.7" y="53.1">PE2</text>
<text x="41.2" y="55.6">PA5</text>
<text x="41.2" y="57.3">PA6</text>
<text x="41.2" y="59.1">PA7</text>
<text x="57.7" y="54.8">PE3</text>
<text x="57.7" y="56.5">PE4</text>
<text x="57.7" y="58.3">PE5</text>
<text x="57.7" y="59.9">PE6</text>
<text x="41.2" y="60.8">PA8</text>
<text x="41.2" y="62.5">PA9</text>
<text x="41.2" y="64.3">PA10</text>
<text x="41.2" y="65.9">PA11</text>
<text x="57.7" y="61.6">PE7</text>
<text x="57.7" y="63.4">PE8</text>
<text x="57.7" y="65.1">PE9</text>
<text x="41.2" y="67.6">PA12</text>
<text x="41.2" y="69.4">PA15</text>
<text x="56.8" y="66.8">PE10</text>
<text x="56.8" y="68.5">PE11</text>
<text x="56.8" y="70.3">PE12</text>
<text x="56.8" y="71.9">PE13</text>
<text x="41.2" y="72.8">PB0</text>
<text x="41.2" y="74.6">PB1</text>
<text x="41.2" y="78">PB3</text>
<text x="41.2" y="76.3">PB2</text>
<text x="56.8" y="73.6">PE14</text>
<text x="56.8" y="75.4">PE15</text>
<text x="41.2" y="81.4">PB5</text>
<text x="41.2" y="83.1">PB6</text>
<text x="41.2" y="79.7">PB4</text>
<text x="57.8" y="80.6">PF0</text>
<text x="57.8" y="82.3">PF1</text>
<text x="57.8" y="84">PF2</text>
<text x="41.2" y="84.9">PB7</text>
<text x="41.2" y="86.6">PB8</text>
<text x="41.2" y="88.3">PB9</text>
<text x="41.2" y="90">PB10</text>
<text x="57.8" y="85.7">PF3</text>
<text x="57.8" y="87.4">PF4</text>
<text x="57.8" y="89.1">PF5</text>
<text x="41.2" y="91.7">PB11</text>
<text x="41.2" y="93.4">PB12</text>
<text x="41.2" y="95.1">PB13</text>
<text x="57.8" y="90.9">PF6</text>
<text x="57.8" y="92.6">PF7</text>
<text x="57.8" y="94.3">PF8</text>
<text x="41.2" y="96.9">PB14</text>
<text x="41.2" y="98.6">PB15</text>
<text x="56.9" y="97.7">PF10</text>
<text x="56.9" y="99.4">PF11</text>
<text x="56.9" y="101.2">PF12</text>
<text x="57.8" y="96">PF9</text>
<text x="41.2" y="102">PC0</text>
<text x="41.2" y="103.7">PC1</text>
<text x="41.2" y="105.4">PC2</text>
<text x="41.2" y="107.2">PC3</text>
<text x="56.9" y="102.9">PF13</text>
<text x="56.9" y="104.6">PF14</text>
<text x="56.9" y="106.4">PF15</text>
<text x="41.2" y="108.9">PC4</text>
<text x="41.2" y="110.6">PC5</text>
<text x="41.2" y="112.4">PC6</text>
<text x="57.5" y="112.4">PG0</text>
<text x="41.2" y="114.1">PC7</text>
<text x="41.2" y="115.7">PC8</text>
<text x="41.2" y="117.5">PC9</text>
<text x="41.2" y="119.2">PC10</text>
<text x="57.5" y="114.1">PG1</text>
<text x="57.5" y="115.7">PG2</text>
<text x="57.5" y="117.5">PG3</text>
<text x="57.5" y="119.2">PG4</text>
<text x="41.2" y="120.9">PC11</text>
<text x="41.2" y="122.7">PC12</text>
<text x="41.2" y="124.4">PC13</text>
<text x="57.5" y="120.9">PG5</text>
<text x="57.5" y="122.7">PG6</text>
<text x="57.5" y="124.4">PG7</text>
<text x="41.2" y="128.7">PD0</text>
<text x="41.2" y="130.4">PD1</text>
<text x="56.6" y="129.5">PG10</text>
<text x="56.6" y="131.2">PG11</text>
<text x="57.5" y="126.1">PG8</text>
<text x="57.5" y="127.8">PG9</text>
<text x="41.2" y="132.1">PD2</text>
<text x="41.2" y="133.8">PD3</text>
<text x="41.2" y="135.5">PD4</text>
<text x="41.2" y="137.2">PD5</text>
<text x="56.6" y="133">PG12</text>
<text x="56.6" y="134.7">PG13</text>
<text x="56.6" y="136.4">PG14</text>
<text x="41.2" y="139">PD6</text>
<text x="41.2" y="140.7">PD7</text>
<text x="41.2" y="142.4">PD8</text>
<text x="56.6" y="138.1">PG15</text>
<text x="41.2" y="144.2">PD9</text>
<text x="41.2" y="145.8">PD10</text>
<text x="41.2" y="147.5">PD11</text>
<text x="41.2" y="149.3">PD12</text>
<text x="57.5" y="145.8">PH2</text>
<text x="57.5" y="147.5">PH3</text>
<text x="57.5" y="149.3">PH4</text>
<text x="124.6" y="144.2">VDD</text>
<text x="124.6" y="145.8">VDD</text>
<text x="124.6" y="147.5">VDD</text>
<text x="124.6" y="149.3">VDD</text>
<text x="143.9" y="147.5">BOOT0</text>
<text x="145" y="145.8">NRST</text>
<text x="145.2" y="149.3">VBAT</text>
<text x="41.2" y="151">PD13</text>
<text x="41.2" y="152.7">PD14</text>
<text x="41.2" y="154.5">PD15</text>
<text x="57.5" y="151">PH5</text>
<text x="57.5" y="152.7">PH6</text>
<text x="57.5" y="154.5">PH7</text>
<text x="124.6" y="151">VDD</text>
<text x="124.6" y="152.7">VDD</text>
<text x="124.6" y="154.5">VDD</text>
<text x="142.9" y="151">PDR_ON</text>
<text x="145.3" y="155.3">PA13</text>
<text x="41.2" y="157.8">PI0</text>
<text x="41.2" y="159.5">PI1</text>
<text x="41.2" y="161.3">PI2</text>
<text x="56.6" y="159.5">PH10</text>
<text x="56.6" y="161.3">PH11</text>
<text x="57.5" y="156.2">PH8</text>
<text x="57.5" y="157.8">PH9</text>
<text x="124.6" y="156.2">VDD</text>
<text x="124.6" y="157.8">VDD</text>
<text x="124.6" y="159.5">VDD</text>
<text x="124.6" y="161.3">VDD</text>
<text x="144.8" y="160.5">VDDA</text>
<text x="145.3" y="157">PA14</text>
<text x="41.2" y="163">PI3</text>
<text x="41.2" y="164.7">PI4</text>
<text x="41.2" y="166.5">PI5</text>
<text x="56.6" y="163">PH12</text>
<text x="56.6" y="164.7">PH13</text>
<text x="56.6" y="166.5">PH14</text>
<text x="124.6" y="163">VDD</text>
<text x="124.6" y="164.7">VDD</text>
<text x="124.6" y="166.5">VDD</text>
<text x="143.3" y="167.3">VCAP_1</text>
<text x="144.1" y="162.2">VREF+</text>
<text x="41.2" y="168.2">PI6</text>
<text x="41.2" y="169.9">PI7</text>
<text x="41.2" y="171.6">PI8</text>
<text x="41.2" y="173.3">PI9</text>
<text x="56.6" y="168.2">PH15</text>
<text x="124.6" y="168.2">VDD</text>
<text x="124.6" y="171.6">VSS</text>
<text x="124.6" y="173.3">VSS</text>
<text x="143.3" y="171.6">VCAP_2</text>
<text x="41.2" y="175">PI10</text>
<text x="41.2" y="176.8">PI11</text>
<text x="124.6" y="175">VSS</text>
<text x="124.6" y="176.8">VSS</text>
<text x="124.6" y="178.5">VSS</text>
<text x="146" y="176.8">PH0</text>
<text x="146" y="178.5">PH1</text>
<text x="124.6" y="180.2">VSS</text>
<text x="124.6" y="181.9">VSS</text>
<text x="124.6" y="183.6">VSS</text>
<text x="124.6" y="185.3">VSS</text>
<text x="145.3" y="181.1">PC14</text>
<text x="145.3" y="182.8">PC15</text>
<text x="124.6" y="187.1">VSS</text>
<text x="124.6" y="188.8">VSS</text>
<text x="139.5" y="186.2">BYPASS_REG</text>
<text x="145" y="187.9">VSSA</text>
</g>
<g font-size="1.3">
<text x="37.1" y="46.2">40</text>
<text x="37.1" y="47.9">41</text>
<text x="37.1" y="49.6">42</text>
<text x="37.1" y="51.4">47</text>
<text x="37.1" y="53.1">50</text>
<text x="62.9" y="48.8">169</text>
<text x="62.9" y="50.5">170</text>
<text x="62.9" y="52.3">1</text>
<text x="62.9" y="53.9">2</text>
<text x="36.2" y="59.9">119</text>
<text x="37.1" y="54.8">51</text>
<text x="37.1" y="56.6">52</text>
<text x="37.1" y="58.3">53</text>
<text x="62.9" y="55.6">3</text>
<text x="62.9" y="57.4">4</text>
<text x="62.9" y="59.1">5</text>
<text x="36.2" y="61.7">120</text>
<text x="36.2" y="63.4">121</text>
<text x="36.2" y="65.1">122</text>
<text x="62.9" y="60.8">68</text>
<text x="62.9" y="62.6">69</text>
<text x="62.9" y="64.3">70</text>
<text x="62.9" y="65.9">73</text>
<text x="36.2" y="66.9">123</text>
<text x="36.2" y="68.6">138</text>
<text x="37.1" y="71.9">56</text>
<text x="62.9" y="67.7">74</text>
<text x="62.9" y="69.4">75</text>
<text x="62.9" y="71.1">76</text>
<text x="36.2" y="77.1">161</text>
<text x="37.1" y="73.7">57</text>
<text x="37.1" y="75.4">58</text>
<text x="62.9" y="72.9">77</text>
<text x="62.9" y="74.6">78</text>
<text x="36.2" y="80.6">163</text>
<text x="36.2" y="82.3">164</text>
<text x="36.2" y="78.9">162</text>
<text x="62.9" y="79.7">16</text>
<text x="62.9" y="81.4">17</text>
<text x="62.9" y="83.2">18</text>
<text x="36.2" y="84">165</text>
<text x="36.2" y="85.7">167</text>
<text x="36.2" y="87.4">168</text>
<text x="37.1" y="89.2">79</text>
<text x="62.9" y="84.9">19</text>
<text x="62.9" y="86.6">20</text>
<text x="62.9" y="88.4">21</text>
<text x="37.1" y="90.9">80</text>
<text x="37.1" y="92.6">92</text>
<text x="37.1" y="94.4">93</text>
<text x="62.9" y="90">24</text>
<text x="62.9" y="91.7">25</text>
<text x="62.9" y="93.4">26</text>
<text x="62.9" y="95.2">27</text>
<text x="37.1" y="96">94</text>
<text x="37.1" y="97.7">95</text>
<text x="37.1" y="101.2">32</text>
<text x="62.9" y="96.9">28</text>
<text x="62.9" y="98.6">59</text>
<text x="62.9" y="100.4">60</text>
<text x="37.1" y="102.9">33</text>
<text x="37.1" y="104.7">34</text>
<text x="37.1" y="106.4">35</text>
<text x="62.9" y="102">63</text>
<text x="62.9" y="103.7">64</text>
<text x="62.9" y="105.5">65</text>
<text x="36.2" y="111.5">115</text>
<text x="36.2" y="113.2">116</text>
<text x="37.1" y="108">54</text>
<text x="37.1" y="109.8">55</text>
<text x="62.9" y="111.5">66</text>
<text x="62.9" y="113.2">67</text>
<text x="36.2" y="114.9">117</text>
<text x="36.2" y="116.7">118</text>
<text x="36.2" y="118.4">139</text>
<text x="62.9" y="114.9">106</text>
<text x="62.9" y="116.7">107</text>
<text x="62.9" y="118.4">108</text>
<text x="36.2" y="120.1">140</text>
<text x="36.2" y="121.8">141</text>
<text x="37.8" y="123.5">8</text>
<text x="62.9" y="120.1">109</text>
<text x="62.9" y="121.8">110</text>
<text x="62.9" y="123.5">111</text>
<text x="62.9" y="125.2">112</text>
<text x="36.2" y="127.8">142</text>
<text x="36.2" y="129.5">143</text>
<text x="36.2" y="131.3">144</text>
<text x="62.9" y="127">152</text>
<text x="62.9" y="128.7">153</text>
<text x="62.9" y="130.4">154</text>
<text x="36.2" y="133">145</text>
<text x="36.2" y="134.7">146</text>
<text x="36.2" y="136.5">147</text>
<text x="62.9" y="132.1">155</text>
<text x="62.9" y="133.8">156</text>
<text x="62.9" y="135.5">157</text>
<text x="62.9" y="137.3">160</text>
<text x="36.2" y="138.1">150</text>
<text x="36.2" y="139.8">151</text>
<text x="37.1" y="141.5">96</text>
<text x="37.1" y="143.3">97</text>
<text x="120.5" y="143.3">15</text>
<text x="36.2" y="148.5">100</text>
<text x="37.1" y="145">98</text>
<text x="37.1" y="146.7">99</text>
<text x="62.9" y="145">43</text>
<text x="62.9" y="146.7">44</text>
<text x="62.9" y="148.5">45</text>
<text x="119.6" y="148.5">149</text>
<text x="120.5" y="145">23</text>
<text x="120.5" y="146.7">36</text>
<text x="151.5" y="148.5">6</text>
<text x="151.5" y="146.7">166</text>
<text x="151.5" y="145">31</text>
<text x="36.2" y="150.2">101</text>
<text x="36.2" y="151.8">104</text>
<text x="36.2" y="153.6">105</text>
<text x="62.9" y="150.2">46</text>
<text x="62.9" y="151.8">83</text>
<text x="62.9" y="153.6">84</text>
<text x="62.9" y="155.3">85</text>
<text x="119.6" y="155.3">114</text>
<text x="120.5" y="150.2">49</text>
<text x="120.5" y="151.8">62</text>
<text x="120.5" y="153.6">72</text>
<text x="151.5" y="150.2">171</text>
<text x="151.5" y="154.5">124</text>
<text x="36.2" y="157">131</text>
<text x="36.2" y="158.8">132</text>
<text x="36.2" y="160.5">133</text>
<text x="62.9" y="157">86</text>
<text x="62.9" y="158.8">87</text>
<text x="62.9" y="160.5">88</text>
<text x="119.6" y="158.8">159</text>
<text x="119.6" y="160.5">172</text>
<text x="120.5" y="157">82</text>
<text x="151.5" y="161.3">38</text>
<text x="151.5" y="159.6">39</text>
<text x="151.5" y="156.2">137</text>
<text x="36.2" y="162.2">134</text>
<text x="36.2" y="163.9">173</text>
<text x="36.2" y="165.6">174</text>
<text x="36.2" y="167.3">175</text>
<text x="62.9" y="162.2">89</text>
<text x="62.9" y="163.9">128</text>
<text x="62.9" y="165.6">129</text>
<text x="62.9" y="167.3">130</text>
<text x="119.6" y="162.2">127</text>
<text x="119.6" y="165.6">103</text>
<text x="119.6" y="167.3">136</text>
<text x="120.5" y="163.9">91</text>
<text x="151.5" y="166.5">81</text>
<text x="36.2" y="169.1">176</text>
<text x="37.1" y="172.5">11</text>
<text x="37.8" y="170.8">7</text>
<text x="120.5" y="170.8">14</text>
<text x="120.5" y="172.5">22</text>
<text x="151.5" y="170.8">125</text>
<text x="37.1" y="174.2">12</text>
<text x="37.1" y="175.9">13</text>
<text x="119.6" y="179.4">102</text>
<text x="120.5" y="174.2">61</text>
<text x="120.5" y="175.9">71</text>
<text x="120.5" y="177.6">90</text>
<text x="151.5" y="175.9">29</text>
<text x="151.5" y="177.6">30</text>
<text x="119.6" y="181.1">113</text>
<text x="119.6" y="182.8">126</text>
<text x="119.6" y="184.6">135</text>
<text x="151.5" y="180.3">9</text>
<text x="151.5" y="181.9">10</text>
<text x="151.5" y="185.4">48</text>
<text x="119.6" y="186.3">148</text>
<text x="119.6" y="187.9">158</text>
<text x="151.5" y="187.1">37</text>
</g>
<g font-size="1.3" fill="#000080">
<text x="114" y="121.8">0.1uF</text>
<text x="114" y="120.1">C5</text>
<text x="119.1" y="121.8">0.1uF</text>
<text x="119.1" y="120.1">C6</text>
<text x="124.3" y="121.8">0.1uF</text>
<text x="124.3" y="120.1">C7</text>
<text x="129.5" y="121.8">0.1uF</text>
<text x="129.5" y="120.1">C8</text>
<text x="134.6" y="121.8">0.1uF</text>
<text x="134.6" y="120.1">C9</text>
<text x="139.8" y="121.8">0.1uF</text>
<text x="139.8" y="120.1">C10</text>
<text x="144.9" y="121.8">0.1uF</text>
<text x="144.9" y="120.1">C11</text>
<text x="150.1" y="121.8">0.1uF</text>
<text x="150.1" y="120.1">C12</text>
<text x="155.3" y="121.8">0.1uF</text>
<text x="155.3" y="120.1">C13</text>
<text x="160.4" y="121.8">0.1uF</text>
<text x="160.4" y="120.1">C14</text>
<text x="165.6" y="121.8">0.1uF</text>
<text x="165.6" y="120.1">C15</text>
<text x="170.7" y="121.8">0.1uF</text>
<text x="170.7" y="120.1">C16</text>
<text x="175.9" y="121.8">0.1uF</text>
<text x="175.9" y="120.1">C17</text>
<text x="181.1" y="121.8">0.1uF</text>
<text x="181.1" y="120.1">C18</text>
<text x="186.2" y="121.8">0.1uF</text>
<text x="186.2" y="120.1">C19</text>
</g>
</svg>
